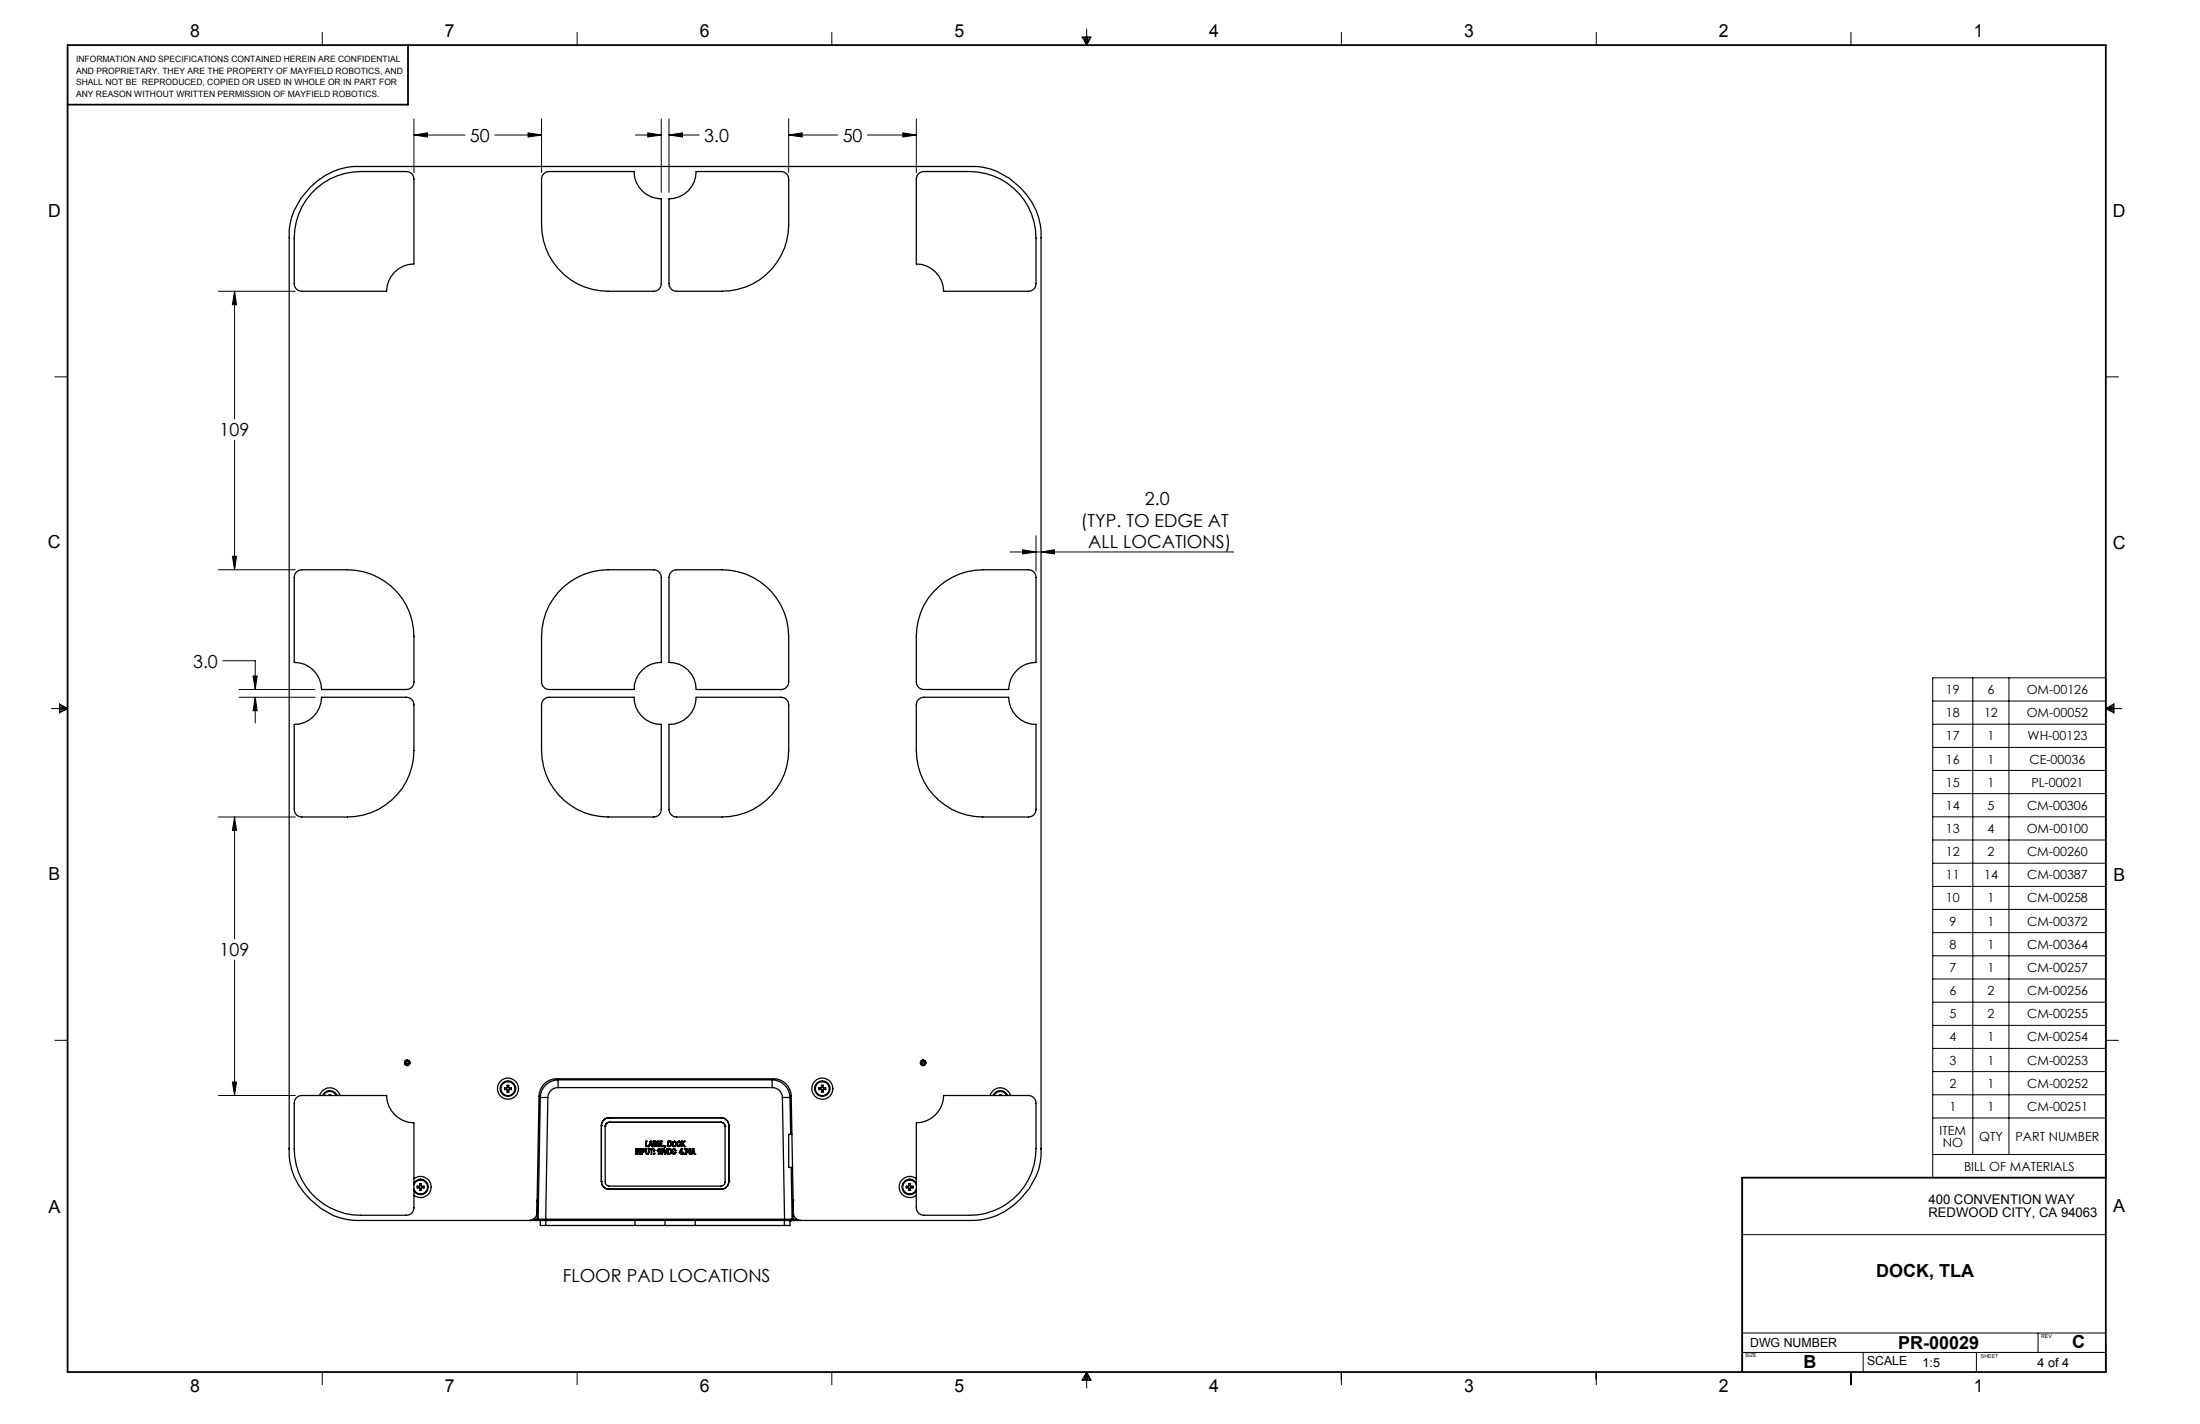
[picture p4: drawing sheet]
<svg xmlns="http://www.w3.org/2000/svg" width="432mm" height="279mm" viewBox="0 0 432 279" stroke-linecap="round" stroke-linejoin="round" font-family="sans-serif">
<g fill="none" stroke="#000" stroke-width=".2">
<path d="M63.3 6.4v2.5M113.3 6.4v2.5M163.3 6.4v2.5M212.4 7.3h1.7l-.8 1.6zM212.7 7.3l.6 1.6M213 7.3l.3 1.6M213.3 5.7v3.2M213.5 7.3l-.2 1.6M213.9 7.3l-.6 1.6M263.3 6.4v2.5M313.3 6.4v2.5M363.3 6.4v2.5"/>
<path d="M81.2 26.5l2.7-.4v.8zM81.2 26.5h10.1M81.2 23.3v10.6M97.1 26.5h9.2M103.6 26.1l2.7 .4-2.7 .4zM106.3 23.3v10.6M124.7 26.5h5.1M127.1 26.1l2.7 .4-2.7 .4zM129.8 23.3v14.4M131.3 26.5l2.6-.4v.8zM131.3 26.5h5.9M131.3 23.3v14.4"/>
<path d="M154.8 26.5l2.6-.4v.8zM154.8 23.3v10.6M154.8 26.5h9.6M170.3 26.5h9.5M177.2 26.1l2.6 .4-2.6 .4zM179.8 23.3v10.6M42.9 57.2h15.1M46 57.2l.4 2.6h-.8zM46 57.2v25M10.8 73.9h2.5M413.3 73.9h2.5M46 86.4v25.4"/>
<path d="M42.9 111.8h15.1M45.6 109.1h.8l-.4 2.7zM198.3 108.3h43.8M200.7 107.9l2.6 .4-2.6 .4zM203.3 105.1v6.9M204.3 108.3l2.7-.4v.8zM10.1 139h3.2M11.7 138.1l1.6 .9-1.6 .9zM11.7 138.4l1.6 .6M11.7 138.7l1.6 .3M13.3 139l-1.6 .6M13.3 139l-1.6 .3"/>
<path d="M43.7 129.6h6.4v5.7M46.9 135.3h14.9M46.9 136.8h14.9M49.7 132.6h.8l-.4 2.7zM50.1 136.8l.4 2.7h-.8zM50.1 136.8v5.1M379.3 133h34v98.1h-34zM379.3 137.5h34M387.2 133v93.5M394.3 133v93.5M413.3 139h3.2M413.3 139l1.6-.9v1.8z"/>
<path d="M413.3 139l1.6 .6M413.3 139l1.6 .3M414.9 138.4l-1.6 .6M414.9 138.7l-1.6 .3M379.3 142.1h34M379.3 146.6h34M379.3 151.2h34M379.3 155.7h34M42.9 160.3h15.1M46 160.3l.4 2.6h-.8zM46 160.3v23.9M379.3 160.3h34"/>
<path d="M379.3 164.8h34M379.3 169.4h34M379.3 173.9h34M379.3 178.4h34M46 188.4v26.5M379.3 183h34M379.3 187.5h34M379.3 192.1h34M379.3 196.6h34M10.8 204.1h2.5M42.9 214.9h15.1M45.6 212.3h.8l-.4 2.6z"/>
<path d="M379.3 201.2h34M379.3 205.7h34M379.3 210.3h34M379.3 214.8h34M379.3 219.4h34M413.3 204.1h2.5M341.9 231.1v38.1M379.3 226.5h34M341.9 242.3h71.4M63.3 269.2v2.5M113.3 269.2v2.5M163.3 269.2v2.5"/>
<path d="M213.3 269.2v3.1M213.3 269.2l.8 1.6h-1.7zM213.3 269.2l-.6 1.6M213.3 269.2l-.3 1.6M213.3 269.2l.6 1.6M213.3 269.2l.2 1.6M263.3 269.2v2.5M313.3 269.2v2.5M341.9 265.4h71.4M341.9 261.5h71.4M363.3 269.2v2.5M365.7 265.4v3.8"/>
<path d="M387.9 265.4v3.8M400 261.5v3.9M413.3 263.6v5.6"/>
</g>
<path d="M13.3 8.9h400v260.3h-400zM80.1 8.9v11.6h-66.8M413.3 231.1h-71.4v38.1" fill="none" stroke="#000" stroke-width=".35"/>
<path d="M200.7 107.9l2.6 .4-2.6 .4zM204.3 108.3l2.7-.4v.8zM154.8 26.5l2.6-.4v.8zM177.2 26.1l2.6 .4-2.6 .4zM81.2 26.5l2.7-.4v.8zM103.6 26.1l2.7 .4-2.7 .4zM46 57.2l.4 2.6h-.8zM45.6 109.1h.8l-.4 2.7zM46 160.3l.4 2.6h-.8zM45.6 212.3h.8l-.4 2.6zM49.7 132.6h.8l-.4 2.7zM50.1 136.8l.4 2.7h-.8zM127.1 26.1l2.7 .4-2.7 .4zM131.3 26.5l2.6-.4v.8z" fill="#000"/>
<g fill="none" stroke="#000" stroke-width=".25">
<path d="M62.1 36.9a13.2 13.2 0 0 1 8.7-3.2h8.9a1.45 1.45 0 0 1 1.5 1.4v16.7a5.4 5.4 0 0 0-5.3 5.3h-16.7a1.45 1.45 0 0 1-1.5-1.5v-8.9a13.1 13.1 0 0 1 4.4-9.8zM106.8 34.1l.4-.3 .6-.1h16.7a5.4 5.4 0 0 0 5.3 5.3v16.6a1.45 1.45 0 0 1-1.5 1.5h-9a13.1 13.1 0 0 1-13-13v-9l.1-.5zM136.6 33.7h16.7a1.51 1.51 0 0 1 1.5 1.4v9a13.1 13.1 0 0 1-13.1 13h-8.9a1.45 1.45 0 0 1-1.5-1.5v-16.6a5.4 5.4 0 0 0 5.3-5.3zM180.3 34.1l.5-.3 .5-.1h9a13.1 13.1 0 0 1 13 13v8.9a1.45 1.45 0 0 1-1.4 1.5h-16.7a5.4 5.4 0 0 0-5.4-5.3v-16.7l.2-.5zM58.2 112.3l.5-.4 .5-.1h9a13.1 13.1 0 0 1 13 13v9a1.45 1.45 0 0 1-1.5 1.5h-16.6a5.4 5.4 0 0 0-5.4-5.3v-16.7l.2-.6zM110.7 115.1a13 13 0 0 1 8.6-3.3h9a1.51 1.51 0 0 1 1.5 1.5v16.7a5.3 5.3 0 0 0-5.3 5.3h-16.7a1.51 1.51 0 0 1-1.5-1.5v-9a13 13 0 0 1 4.4-9.7zM131.7 112.3l.5-.4 .6-.1h8.9a13.1 13.1 0 0 1 13.1 13v9a1.51 1.51 0 0 1-1.5 1.5h-16.7a5.3 5.3 0 0 0-5.3-5.3v-16.7l.1-.6zM184.3 115.1a13 13 0 0 1 8.6-3.3h9a1.51 1.51 0 0 1 1.4 1.5v16.7a5.4 5.4 0 0 0-5.3 5.3h-16.7a1.45 1.45 0 0 1-1.5-1.5v-9a13 13 0 0 1 4.5-9.7zM106.8 137.2l.4-.3 .6-.1h16.7a5.3 5.3 0 0 0 5.3 5.3v16.7a1.45 1.45 0 0 1-1.5 1.5h-9a13.1 13.1 0 0 1-13-13.1v-8.9l.1-.6zM136.6 136.8h16.7a1.51 1.51 0 0 1 1.5 1.5v8.9a13.1 13.1 0 0 1-13.1 13.1h-8.9a1.45 1.45 0 0 1-1.5-1.5v-16.7a5.3 5.3 0 0 0 5.3-5.3zM180.3 137.2l.5-.3 .5-.1h16.7a5.4 5.4 0 0 0 5.3 5.3v16.7a1.45 1.45 0 0 1-1.4 1.5h-9a13.1 13.1 0 0 1-13.1-13.1v-8.9l.2-.6zM57.7 142.1a5.4 5.4 0 0 0 5.4-5.3h16.6a1.45 1.45 0 0 1 1.5 1.5v8.9a13.1 13.1 0 0 1-13 13.1h-9a1.45 1.45 0 0 1-1.5-1.5z"/>
<path d="M58.2 215.4l.5-.3 .5-.2h16.7a5.4 5.4 0 0 0 5.3 5.4v16.7a1.45 1.45 0 0 1-1.5 1.4h-8.9a13 13 0 0 1-13.1-13v-8.9l.2-.6zM62.7 214.9a2.09 2.09 0 0 1 2-1.5 2.09 2.09 0 0 1 2 1.5M63.3 214.9a1.55 1.55 0 0 1 1.5-.9 1.55 1.55 0 0 1 1.4 .9M63.5 214.9a1.37 1.37 0 0 1 1.3-.8 1.37 1.37 0 0 1 1.2 .8M64.6 214.9v-.1h.3v.1M99 213.4h.5v-.5h.4v.5h.5v.4h-.5v.5h-.4v-.5h-.5zM105.8 215.1l-.4 22.9a1.51 1.51 0 0 1-1.5 1.5h-33.1a13.3 13.3 0 0 1-11.2-5.6 12.3 12.3 0 0 1-2.8-8.5v-178.7a12.6 12.6 0 0 1 4.1-9.9 12.8 12.8 0 0 1 9.9-4.1h119.5a12.6 12.6 0 0 1 9.9 4.1 12.8 12.8 0 0 1 4.1 9.9v178.7a12.6 12.6 0 0 1-4.1 9.9 13 13 0 0 1-9.9 4.2h-33.1a1.51 1.51 0 0 1-1.5-1.5l-.4-22.9M105.8 215.1l.2 .2M106 215.3h1.5M106 215.3l-.4 23.9M107.5 215.3l-.4 23.9M109.3 211.7a3.4 3.4 0 0 0-3.5 3.4"/>
<path d="M109.3 211.7h42.5M109.3 211.7l.2 .2M109.5 211.9a3.5 3.5 0 0 0-3.5 3.4M109.5 213.4a1.99 1.99 0 0 0-2 1.9M109.5 211.9v1.5M109.5 211.9h42.1M109.5 213.4h42.1M119.6 219.3a1.57 1.57 0 0 0-1.6 1.5M119.6 219.3h.1M119.6 219.3h21.9M141.5 219.3a1.57 1.57 0 0 1 1.6 1.5M141.5 219.3h.1"/>
<path d="M151.6 211.9a3.5 3.5 0 0 1 3.4 3.4M151.6 211.9v1.5M151.6 213.4a1.99 1.99 0 0 1 2 1.9M151.8 211.7a3.4 3.4 0 0 1 3.5 3.4M151.8 211.7l-.2 .2M153.6 215.3h1.4M153.6 215.3l.4 23.9M155 215.3l.2 7.3M155.3 215.1l-.3 .2M161.2 212.9h.4v.5h.5v.4h-.5v.5h-.4v-.5h-.5v-.4h.5zM194.3 214.9a2.09 2.09 0 0 1 2.1-1.5 2.09 2.09 0 0 1 2 1.5M194.9 214.9a1.55 1.55 0 0 1 1.4-.9 1.55 1.55 0 0 1 1.5 .9"/>
<path d="M195.1 214.9a1.37 1.37 0 0 1 1.2-.8 1.37 1.37 0 0 1 1.3 .8M196.2 214.9v-.1h.3v.1M56.8 225.3l-.1 .1M81.2 232.4a1.38 1.38 0 0 1 2.2-.6 1.38 1.38 0 0 1 0 2.2 1.38 1.38 0 0 1-2.2-.7M81.2 231.2a2.09 2.09 0 0 1 2.9 .3 2.09 2.09 0 0 1 0 2.8 2.09 2.09 0 0 1-2.9 .2M81.2 232.1a1.52 1.52 0 0 1 2.3-.4 1.52 1.52 0 0 1 0 2.4 1.52 1.52 0 0 1-2.3-.4M82.4 232.2h.3v.5h.5v.4h-.5v.5h-.3v-.5h-.5v-.4h.5zM104 239.5h1.2M104 239.5h.1M104.7 239.2h.7M105.2 239.5h.2M105.4 239.5h1.7"/>
<path d="M105.4 237.8h.1M105.4 235.5h.1M105.4 235.5l.1 2.3M105.4 239.2l-.2 .3M105.4 239.2h.2M105.4 235.5v.2M105.5 237.8l-.1 1.4M105.6 239.2l-.2 .3M105.6 239.2h1.5M106 239.4v1.1h1.1M107.1 239.2v.3M107.1 239.5h46.9"/>
<path d="M107.1 239.2h46.9M107.1 239.5v1M118 231.8a1.57 1.57 0 0 0 1.6 1.5M118 220.8h.1M118 231.8h.1M118 220.8v11M118.8 221v11a.85 .85 0 0 0 .8 .7h21.9a.85 .85 0 0 0 .8-.7v-11M118.8 221h.1M119.6 220.2a.85 .85 0 0 0-.8 .8M119.6 220.2h.1M119.6 233.3h.1M119.6 220.2h21.9"/>
<path d="M119.6 233.3h21.9M124.6 239.5v1M124.8 225.4h.1M124.8 225.4v1.1h.1v-1.1M124.9 225.4h.1M125.1 225.4h.1M125.1 225.4v1.1h.1v-.9l.5 .9v-1.1M125.2 225.4h.1M125.2 225.4l.4 .9v-.9M125.6 225.4h.1M125.7 225.4h.1M125.9 225.4v1.1h.1v-.4l.5-.1 .1-.3"/>
<path d="M125.9 225.4h.1M125.9 225.4h.4M126 225.6h.3a.18 .18 0 0 1 .2 .1 .18 .18 0 0 1-.2 .2h-.3zM126.3 225.4l.1 .1M126.3 225.4h.1M126.3 225.9h.1M126.4 225.5l.2 .2M126.4 225.5h.1M126.6 225.7h.1M126.7 225.4l.1 .9 .3 .2 .2-.2 .1-.9M126.7 225.4h.1M126.8 223.9h.1"/>
<path d="M126.8 223.9v1.1h.6l.1-.4h.4l.2 .4M126.8 225.4l.1 .8 .1 .2M126.8 225.4h.1M126.9 223.9h.1M126.9 223.9v1h.4M127 226.4h.1M127.3 225.4l-.1 .9-.2 .1M127.3 224.9h.1M127.3 225.4h.1M127.3 224.9v.1M127.3 225h.1M127.4 225.4h.1"/>
<path d="M127.5 225.4h.1M127.5 225.4h.7M127.5 225.4v.2h.3v.9h.1v-.9h.3v-.2M127.6 223.9h.1M127.6 223.9l-.3 1.1M127.7 224l.1 .5h-.2zM127.7 223.9h.1M127.7 223.9l.4 1.1M128.1 225h.1M128.2 223.9v1.1h.4l.2-.4M128.2 223.9h.1M128.2 225.4h.1"/>
<path d="M128.2 223.9h.3M128.3 225.7h.1M128.3 226.3h.1M128.3 225.7v.2l.1-.2M128.3 226.3v.2l.1-.2M128.4 225.7h.1M128.4 226.3h.1M128.5 224.4h.1M128.5 224.4h-.2v-.4l.4 .2-.1 .2M128.5 223.9l.3 .3M128.5 223.9h.1M128.5 224.9h.1"/>
<path d="M128.6 224.4h.1M128.6 224.8l-.1 .1M128.6 224.8l.1-.3h-.4v.4h.2M128.6 224.8h.1M128.8 224.2l-.1 .2 .1 .2M128.8 224.2h.1M128.8 224.6h.1M129 223.9h.1M129 223.9h.6M129 223.9v1.1h.6v-.1M129 225.7h.1M129.3 225.4l-.3 .3"/>
<path d="M129.3 225.4h.1M129.3 225.4v1.1h-.1v-.9l-.2 .2v-.1M129.6 224.4h.1M129.6 225.8l.1 .3 .3-.1M129.6 225.8h.1M129.6 224.4v.1h-.5v.4h.5M129.6 223.9h.1M129.6 224.9h.1M129.6 226.2h.1M129.6 223.9v.1h-.5v.4h.5M129.7 226.2l.2 .2M129.7 226.2h.1"/>
<path d="M129.7 226.2h-.1M129.8 223.9h.1M129.8 223.9v1.1h.5v-.1M129.9 225.4l.2 .5M129.9 225.4l-.3 .1v.3M129.9 225.4h.1M129.9 226h.1M129.9 226.4h.1M129.9 223.9h.1M129.9 223.9v1h.4M130 226l-.1 .4M130 226h.1"/>
<path d="M130.1 225.9l-.1 .5h-.3l-.1-.2M130.1 225.9h.1M130.2 225.4h.1M130.2 225.4l.3 1.1h.1l.4-1.1M130.3 224.9h.1M130.3 225.4h.1M130.3 225.4l.2 .8M130.4 225.1h.1M130.5 224.8h.1M130.5 225h.1M130.5 224.8v.2M130.5 225l-.1 .1"/>
<path d="M130.5 226.2l.1 .1M130.5 226.2h.1M130.5 239.5v1M130.6 224.8l-.2 .3M130.6 224.8h.1M130.6 226.3h.1M130.6 226.2v.1M130.6 226.2h.1M130.8 225.4h.1M130.8 225.4h.2M130.8 225.4l-.2 .8M131 225.4h.1"/>
<path d="M131.1 225.4v1.1l.5-.1 .2-.4M131.1 225.4h.1M131.1 225.4h.2M131.1 223.9v1.1l.6-.1 .1-.5M131.1 223.9h.1M131.1 223.9h.3M131.3 225.4l.2 .1M131.3 225.4h.1M131.3 226.3h.1M131.4 223.9h.2M131.4 223.9h.1M131.4 224.9h.1"/>
<path d="M131.5 225.5l.3 .5M131.5 225.5h.1M131.6 223.9l.2 .5M131.6 223.9h.1M131.6 226.2l-.3 .1M131.6 226.2v-.6h-.4v.7h.1M131.6 226.2h.1M131.7 224.7l-.3 .2M131.7 224.7a.41 .41 0 0 0 0-.5 .41 .41 0 0 0-.5-.2v.9h.2M131.7 224.7h.1M131.8 226h.1M131.8 224.4h.1"/>
<path d="M131.9 226l.2 .4h.4l.1-.3M131.9 226h.1M131.9 224.5h.1M132.2 224.1l.1-.1a.42 .42 0 0 1 .3 .5 .42 .42 0 0 1-.3 .4l-.3-.3zM132.3 226.4h.1M132.3 225.4l.2 .1 .1 .2M132.3 225.4l-.3 .2-.1 .4M132.3 225.4h.1M132.3 223.9l.3 .1 .2 .4M132.3 223.9l-.3 .1-.1 .5M132.3 223.9h.1M132.3 224.9h.1"/>
<path d="M132.5 226.1l-.2 .3M132.5 226.1h.1M132.6 225.7l-.3-.2a.47 .47 0 0 0-.3 .4 .47 .47 0 0 0 .3 .5M132.6 225.7h.1M132.6 226.1h.1M132.8 224.4a.45 .45 0 0 1-.6 .6l-.3-.5M132.8 224.4h.1M132.9 224.4h.1M132.9 224.4l.2 .5 .2 .1 .3-.4M133.2 224.9h.1M133.2 223.9l.4 .3M133.2 223.9l-.2 .1-.1 .4"/>
<path d="M133.2 223.9h.1M133.3 226.1h.1M133.3 226.1v.1h.4v.3h.1l.1-.4M133.5 224.6l-.3 .3M133.5 224.6h.1M133.6 224.2l-.3-.2-.3 .1v.6l.2 .2M133.6 224.2h.1M133.6 224.6h.1M133.7 225.6v.5h-.2zM133.7 223.9h.1M133.7 225.4h.1M133.7 225.4l-.4 .7"/>
<path d="M133.7 223.9v1.1l.3-.6 .4 .6M133.8 223.9h.1M133.8 225.4h.1M133.8 225.4v.7h.1M133.8 223.9v.5l.5-.5M133.9 226.1h.1M134.1 226.3h.1M134.1 226.3v.2l.1-.2M134.2 226.3h.1M134.3 223.9h.1M134.4 225.5v.1h.4l-.3 .9M134.4 225.5h.1"/>
<path d="M134.4 225.5h.5M134.4 223.9h.1M134.4 225h.1M134.4 223.9l-.3 .5 .3 .6M134.5 226.5h.1M134.9 225.5l-.4 1M134.9 225.5h.1M135 226.1h.1M135 226.1v.1h.4v.3l.2-.4M135.4 225.4h.1M135.4 225.6v.5h-.3zM135.4 225.4l-.4 .7"/>
<path d="M135.5 225.4h.1M135.5 225.4v.7h.1M135.6 226.1h.1M135.6 226.5h.1M135.6 226.5l.3-.3h.3l.2 .3M136 225.4h.1M136 225.4l-.4 1.1M136 225.5l.2 .5h-.3zM136.1 225.4h.1M136.1 225.4l.3 1.1M136.4 226.5h.1M136.5 239.5v1"/>
<path d="M141.5 220.2a.85 .85 0 0 1 .8 .8M141.5 220.2h.1M141.5 233.3h.1M142.3 221h.1M143.1 231.8a1.57 1.57 0 0 1-1.6 1.5M143.1 220.8h.1M143.1 231.8h.1M143.1 220.8v11M154 239.5v1M154 239.2h1.5M154 239.2v.3M154 239.5h1.7"/>
<path d="M155 239.4v1.1h-1M155.3 229.1l.2 10.1M155.4 239.5l-.4 .2M155.4 222.6h-.6v6.5h.7v-.3M155.5 239.2l.2 .3M155.5 239.2h.1M155.6 237.8h.1M155.6 237.8v1.4M155.6 235.5h.1M155.6 235.5v2.3M155.6 239.2l.3 .3M155.6 239.2h.8"/>
<path d="M155.6 235.5v.2M155.7 239.5h.2M155.9 239.5h1.2M157.1 239.5h.1M177.9 232.7h.5v-.5h.3v.5h.5v.4h-.5v.5h-.3v-.5h-.5zM179.8 220.3a5.4 5.4 0 0 0 5.4-5.4h16.7a1.51 1.51 0 0 1 1.4 1.6v8.9a13 13 0 0 1-13 13h-9a1.45 1.45 0 0 1-1.5-1.4zM179.8 232.4a1.38 1.38 0 0 0-2.1-.6 1.38 1.38 0 0 0 0 2.2 1.38 1.38 0 0 0 2.1-.7M179.8 231.2a2.09 2.09 0 0 0-2.8 .3 2.09 2.09 0 0 0 0 2.8 2.09 2.09 0 0 0 2.8 .2M179.8 232.1a1.52 1.52 0 0 0-2.2-.4 1.52 1.52 0 0 0 0 2.4 1.52 1.52 0 0 0 2.2-.4M107.1 240.5h46.9"/>
<circle cx="79.9" cy="208.5" r=".51"/>
<circle cx="79.9" cy="208.5" r=".5"/>
<circle cx="79.9" cy="208.5" r=".55"/>
<circle cx="79.9" cy="208.5" r=".24"/>
<circle cx="99.7" cy="213.6" r="1.52"/>
<circle cx="99.7" cy="213.6" r="2.09"/>
<circle cx="99.7" cy="213.6" r="1.37"/>
<circle cx="161.4" cy="213.6" r="2.09"/>
<circle cx="161.4" cy="213.6" r="1.51"/>
<circle cx="161.4" cy="213.6" r="1.38"/>
<circle cx="181.2" cy="208.5" r=".25"/>
<circle cx="181.2" cy="208.5" r=".54"/>
<circle cx="181.2" cy="208.5" r=".5"/>
<circle cx="129.8" cy="225.8" r=".2"/>
</g>
<g font-size="3.5">
<text x="37.3" y="7.3">8</text>
<text x="87.3" y="7.3">7</text>
<text x="137.3" y="7.3">6</text>
<text x="187.3" y="7.3">5</text>
<text x="237.3" y="7.3">4</text>
<text x="287.4" y="7.3">3</text>
<text x="337.4" y="7.3">2</text>
<text x="387.4" y="7.3">1</text>
<text x="92.2" y="27.8">50</text>
<text x="138.2" y="27.8">3.0</text>
<text x="165.4" y="27.8">50</text>
<text x="9.4" y="42.5">D</text>
<text x="414.7" y="42.5">D</text>
<text x="43.1" y="85.6">109</text>
<text x="224.7" y="99.1">2.0</text>
<text x="9.4" y="107.6">C</text>
<text x="212.1" y="103.3">(TYP. TO EDGE AT</text>
<text x="213.6" y="107.5">ALL LOCATIONS)</text>
<text x="414.7" y="107.7">C</text>
<text x="37.9" y="131">3.0</text>
<text x="9.5" y="172.7">B</text>
<text x="414.8" y="172.8">B</text>
<text x="43.1" y="187.6">109</text>
<text x="9.5" y="237.9">A</text>
<text x="414.8" y="237.9">A</text>
<text x="110.4" y="251.5">FLOOR PAD LOCATIONS</text>
<text x="368.2" y="250.5">DOCK, TLA</text>
<text x="354" y="268.5">B</text>
<text x="372.6" y="264.6">PR-00029</text>
<text x="406.7" y="264.6">C</text>
<text x="37.3" y="273.2">8</text>
<text x="87.3" y="273.1">7</text>
<text x="137.3" y="273.2">6</text>
<text x="187.3" y="273.1">5</text>
<text x="237.3" y="273.2">4</text>
<text x="287.4" y="273.2">3</text>
<text x="337.4" y="273.2">2</text>
<text x="387.4" y="273.2">1</text>
</g>
<g font-size="2.6">
<text x="378.5" y="238.9">REDWOOD CITY, CA 94063</text>
<text x="378.5" y="236.1">400 CONVENTION WAY</text>
</g>
<g font-size="2.5">
<text x="381.9" y="136.2">19</text>
<text x="390.1" y="136.2">6</text>
<text x="397.8" y="136.2">OM-00126</text>
<text x="381.9" y="140.7">18</text>
<text x="389.4" y="140.7">12</text>
<text x="397.8" y="140.7">OM-00052</text>
<text x="381.9" y="145.3">17</text>
<text x="381.9" y="149.8">16</text>
<text x="390.1" y="145.3">1</text>
<text x="390.1" y="149.8">1</text>
<text x="398" y="145.3">WH-00123</text>
<text x="398.3" y="149.8">CE-00036</text>
<text x="381.9" y="154.4">15</text>
<text x="390.1" y="154.4">1</text>
<text x="398.7" y="154.4">PL-00021</text>
<text x="381.9" y="158.9">14</text>
<text x="390.1" y="158.9">5</text>
<text x="397.9" y="158.9">CM-00306</text>
<text x="381.9" y="163.4">13</text>
<text x="381.9" y="168">12</text>
<text x="390.1" y="163.4">4</text>
<text x="390.1" y="168">2</text>
<text x="397.8" y="163.4">OM-00100</text>
<text x="397.9" y="168">CM-00260</text>
<text x="381.9" y="172.5">11</text>
<text x="389.4" y="172.5">14</text>
<text x="397.9" y="172.5">CM-00387</text>
<text x="381.9" y="177.1">10</text>
<text x="390.1" y="177.1">1</text>
<text x="397.9" y="177.1">CM-00258</text>
<text x="382.6" y="181.6">9</text>
<text x="390.1" y="181.6">1</text>
<text x="397.9" y="181.6">CM-00372</text>
<text x="382.6" y="186.2">8</text>
<text x="382.6" y="190.7">7</text>
<text x="390.1" y="186.2">1</text>
<text x="390.1" y="190.7">1</text>
<text x="397.9" y="186.2">CM-00364</text>
<text x="397.9" y="190.7">CM-00257</text>
<text x="382.6" y="195.3">6</text>
<text x="390.1" y="195.3">2</text>
<text x="397.9" y="195.3">CM-00256</text>
<text x="382.6" y="199.8">5</text>
<text x="390.1" y="199.8">2</text>
<text x="397.9" y="199.8">CM-00255</text>
<text x="382.6" y="204.3">4</text>
<text x="382.6" y="208.9">3</text>
<text x="390.1" y="204.3">1</text>
<text x="390.1" y="208.9">1</text>
<text x="397.9" y="204.3">CM-00254</text>
<text x="397.9" y="208.9">CM-00253</text>
<text x="382.6" y="213.4">2</text>
<text x="390.1" y="213.4">1</text>
<text x="397.9" y="213.4">CM-00252</text>
<text x="382.6" y="218">1</text>
<text x="390.1" y="218">1</text>
<text x="397.9" y="218">CM-00251</text>
<text x="380.7" y="222.6">ITEM</text>
<text x="381.3" y="225.1">NO</text>
<text x="388.4" y="223.8">QTY</text>
<text x="395.6" y="223.8">PART NUMBER</text>
<text x="385.5" y="229.7">BILL OF MATERIALS</text>
<text x="343.5" y="264.3">DWG NUMBER</text>
<text x="377.3" y="268.1">1:5</text>
<text x="399.9" y="268.1">4 of 4</text>
</g>
<text font-size="2.4" x="366.5" y="267.8">SCALE</text>
<g font-size="1.7">
<text x="14.9" y="12.2">INFORMATION AND SPECIFICATIONS CONTAINED HEREIN ARE CONFIDENTIAL</text>
<text x="14.9" y="14.5">AND PROPRIETARY. THEY ARE THE PROPERTY OF MAYFIELD ROBOTICS, AND</text>
<text x="14.9" y="16.7">SHALL NOT BE REPRODUCED, COPIED OR USED IN WHOLE OR IN PART FOR</text>
<text x="14.9" y="19">ANY REASON WITHOUT WRITTEN PERMISSION OF MAYFIELD ROBOTICS.</text>
</g>
<g font-size="1.1">
<text x="400.6" y="262.6">REV</text>
<text x="342.5" y="266.3">SIZE</text>
<text x="388.8" y="266.4">SHEET</text>
</g>
</svg>
